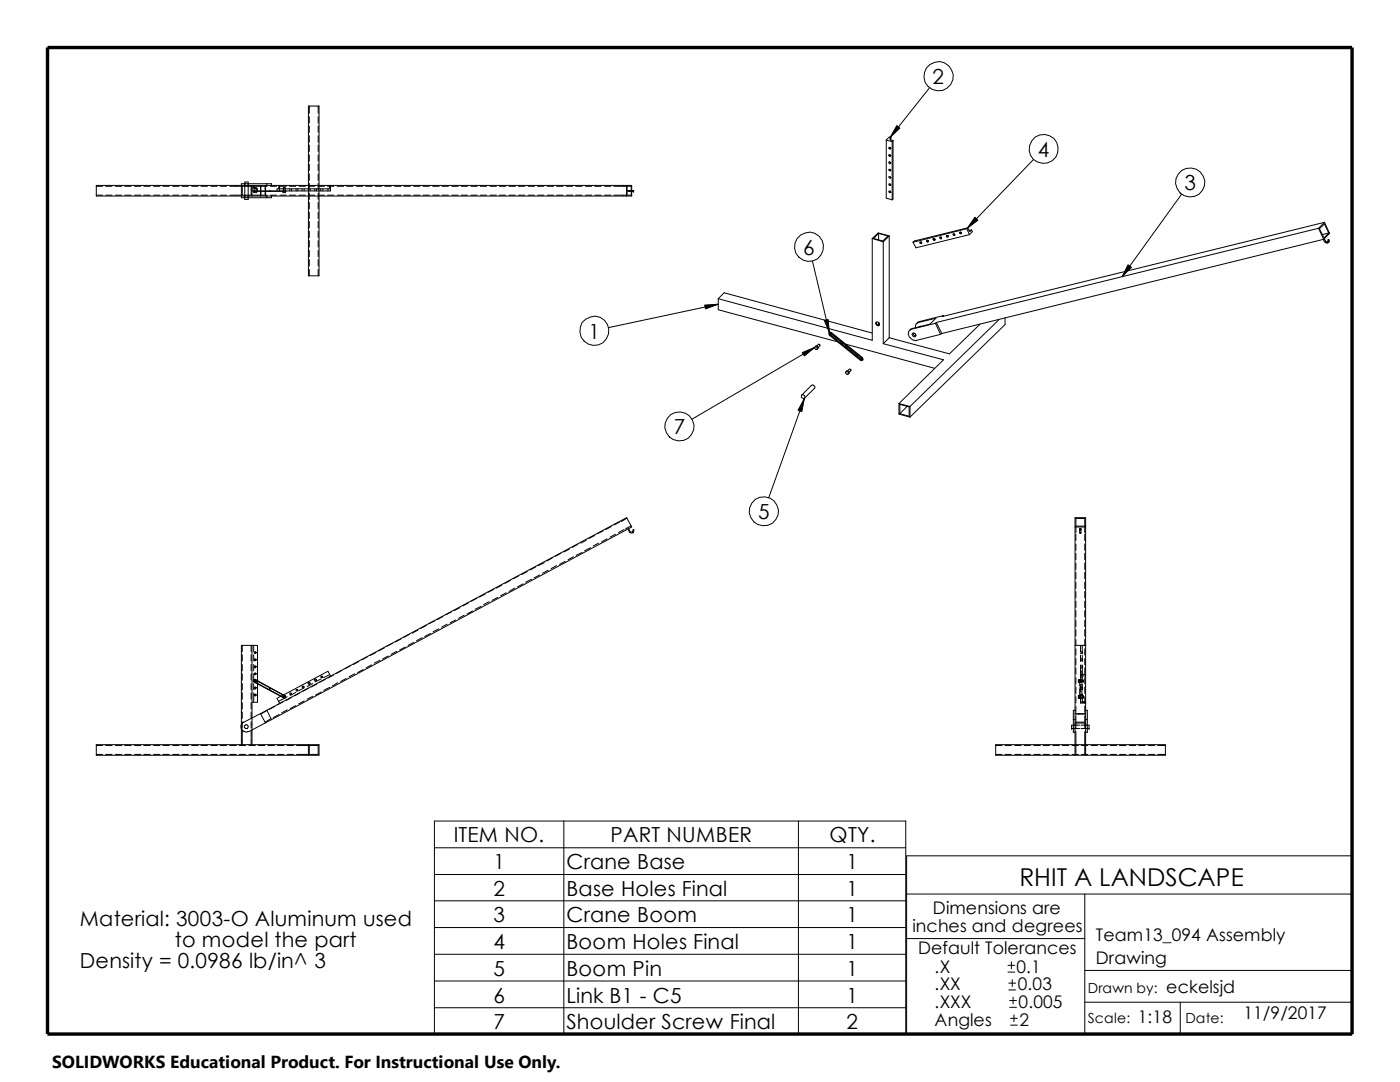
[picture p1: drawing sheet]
<svg xmlns="http://www.w3.org/2000/svg" width="279mm" height="216mm" viewBox="0 0 279 216" stroke-linecap="round" stroke-linejoin="round" font-family="sans-serif">
<g fill="none" stroke="#000" stroke-width=".2">
<path d="M185.5 17.5l-7.9 9.9M19.2 37.2h1.3M19.2 38.9h1.3M19.2 37h106.9v2.1h-106.9zM21.1 37.2h1.3M21.1 38.9h1.3M23 37.2h1.3M23 38.9h1.3M24.9 37.2h1.3M24.9 38.9h1.3M26.8 37.2h1.3M26.8 38.9h1.3"/>
<path d="M28.7 37.2h1.3M28.7 38.9h1.3M30.6 37.2h1.3M30.6 38.9h1.3M32.5 37.2h1.3M32.5 38.9h1.3M34.5 37.2h1.2M34.5 38.9h1.2M36.3 37.2h1.3M36.3 38.9h1.3M38.3 37.2h1.2M38.3 38.9h1.2"/>
<path d="M40.1 37.2h1.3M40.1 38.9h1.3M42.1 37.2h1.2M42.1 38.9h1.2M43.9 37.2h1.3M43.9 38.9h1.3M45.9 37.2h7.4M45.9 38.9h7.4M48.3 37.2v1.7M48.9 36.3h.6v3.5h-.6zM50.1 37.2v1.7M50.3 37v2.1"/>
<path d="M50.6 37v.5l.8 .2v.4M50.6 38.1v.3h.6v-.2M50.7 38.2v-.8h.4v.8M50.7 37.7h.1M52 37v2.1M52.1 37.2v1.7M52.9 37.2v1.7M53 37v2.1M53.3 36.7v.3M53.3 39.1v.4M53.7 38.1v.1M53.8 38.1v.1"/>
<path d="M53.9 37.2h1.3M53.9 38.9h1.3M54 38.1v.1M54.2 37v-.3h-6v2.8h6v-.4M55.6 37v.7M55.8 37v1.1M55.9 37.2h1.2M55.9 38.9h1.2M56.5 38.2v.2h.5v-.2M56.6 38.2v-.8h.3v.8M57.1 38.1l-6.5 .1M57.7 37.2h1.3"/>
<path d="M57.7 38.9h1.3M57.8 37.7v.4M58.2 37.7v.4M59.1 37.7v.4M59.4 37.7v.4M59.7 37.2h1.3M59.7 38.9h1.3M60.3 37.7v.4M60.7 37.7v.4M61.6 37v-15.8h2.1v33.8h-2.1v-15.9M61.7 21.2v1.4M61.7 23.3v1.3"/>
<path d="M61.7 25.1v1.3M61.7 27.1v1.3M61.7 29v1.2M61.7 30.9v1.3M61.7 32.8v1.2M61.7 34.7v1.3M61.7 36.6v1.2M61.7 38.5v1.3M61.9 37.7v.4M62.8 37.2h-1.2v1.7h1.2M62.8 37.7v.4M63.2 37.7v.4"/>
<path d="M63.5 37.2h1.3M63.5 38.9h1.3M63.5 21.2v1.4M63.5 23.3v1.3M63.5 25.1v1.3M63.5 27.1v1.3M63.5 29v1.2M63.5 30.9v1.3M63.5 32.8v1.2M63.5 34.7v1.3M63.5 36.6v1.2M63.5 38.5v1.3"/>
<path d="M64 37.7v.4M64.4 37.7v.4M65.4 37.2h1.2M65.4 38.9h1.2M65.4 37.7v.4M65.8 37v.7h-10.5v.4M66 37v1.1h-15.7M67.3 37.2h1.3M67.3 38.9h1.3M69.2 37.2h1.2M69.2 38.9h1.2M71.1 37.2h1.3"/>
<path d="M71.1 38.9h1.3M73 37.2h1.3M73 38.9h1.3M74.9 37.2h1.3M74.9 38.9h1.3M76.8 37.2h1.3M76.8 38.9h1.3M78.7 37.2h1.3M78.7 38.9h1.3M80.6 37.2h1.3M80.6 38.9h1.3M82.5 37.2h1.3"/>
<path d="M82.5 38.9h1.3M84.4 37.2h1.3M84.4 38.9h1.3M86.4 37.2h1.2M86.4 38.9h1.2M88.2 37.2h1.3M88.2 38.9h1.3M90.2 37.2h1.2M90.2 38.9h1.2M92 37.2h1.3M92 38.9h1.3M94 37.2h1.2"/>
<path d="M94 38.9h1.2M95.8 37.2h1.3M95.8 38.9h1.3M97.8 37.2h1.3M97.8 38.9h1.3M99.7 37.2h1.2M99.7 38.9h1.2M101.6 37.2h1.3M101.6 38.9h1.3M103.5 37.2h1.2M103.5 38.9h1.2M105.4 37.2h1.3"/>
<path d="M105.4 38.9h1.3M107.3 37.2h1.2M107.3 38.9h1.2M109.2 37.2h1.3M109.2 38.9h1.3M111.1 37.2h1.3M111.1 38.9h1.3M113 37.2h1.3M113 38.9h1.3M114.9 37.2h1.3M114.9 38.9h1.3M116.8 37.2h1.3"/>
<path d="M116.8 38.9h1.3M118.7 37.2h1.3M118.7 38.9h1.3M120.6 37.2h1.3M120.6 38.9h1.3M122.5 37.2h1.3M122.5 38.9h1.3M123.9 37.2h2.1v1.7h-2.1M125.1 37v2.1M125.1 37.2v1.7M125.4 38.2h1M125.5 38l-.1 .2"/>
<path d="M126.3 38l.2 .1-.2 .1zM126.3 38l.1 .2M126.4 38v.2M126.4 38h.1M126.4 38.2h.1M126.4 38h-1.1l.1 .2M176.9 27.9v11.6l1.2 .4M176.9 27.9l1.2 .4M177.4 29.5a.22 .22 0 0 1 .2 0 .22 .22 0 0 1 .1 .2h-.2zM177.4 38.2l.2-.1 .2 .3h-.3zM177.4 36.7h.2l.2 .2-.3 .1zM177.4 35.3l.2-.1 .2 .3-.3 .1z"/>
<path d="M177.4 33.8l.4 .2-.1 .1h-.2zM177.4 32.3a.21 .21 0 0 1 .3 .1 .21 .21 0 0 1-.1 .3l-.2-.2zM177.4 30.9l.2-.1 .2 .3-.2 .1-.2-.1zM177.8 27.4l-.2 .3 .2 .2M177.8 27.4l-.3-.1-.6 .6M177.8 27.9l.4 .1M177.8 27.4v.5M178.1 28.3v11.6M178.2 28l-.1 .3M178.2 28v11.7l-.1 .2M179 25.1l.6 .5-2 1.8zM206.2 31.8l-13.2 13.8"/>
<path d="M235.8 38.8l-11.9 16.4M61.7 40.4v1.3M61.7 42.3v1.3M61.7 44.2v1.3M61.7 46.1v1.3M61.7 48v1.3M61.7 50v1.2M61.7 51.8v1.3M61.7 53.8v1.2M63.5 40.4v1.3M63.5 42.3v1.3M63.5 44.2v1.3"/>
<path d="M63.5 46.1v1.3M63.5 48v1.3M63.5 50v1.2M63.5 51.8v1.3M63.5 53.8v1.2M143.3 59.6v2.2l24 6.4M143.3 59.6l1.2-1.2 29.6 8.1M162.1 52.1l3.4 14.3M174.1 47.6v20.3l-30.8-8.3M174.1 47.6l2.2 .7M175.3 46.6l1.9 .5-1 1-1.9-.5zM175.3 46.6v1.2"/>
<path d="M176.3 48.3v20.3M177.5 47.1l-1.2 1.2M177.5 47.1v20.3M177.5 47.1l-2.2-.6-1.2 1.1M183.6 48.3h.2l.2 .2-.3 .1zM183.8 48.3l.1 .1M183.8 48.3h.1M184.9 48l.1-.1a.24 .24 0 0 1 .2 .2 .24 .24 0 0 1 0 .2l-.3-.1zM185.1 47.9l.2 .2M185.2 48h.1M186.2 47.7l.2-.1 .2 .2a.22 .22 0 0 1-.2 .2 .22 .22 0 0 1-.2-.2zM186.4 47.6l.2 .2"/>
<path d="M186.4 47.7h.1M187.5 47.3h.4v.4l-.4-.2zM187.8 47.3l.1 .1M187.9 47.3l-.1 .1M188.9 47h.2l.1 .2-.2 .1zM189.1 47l.1 .2M189.1 47.1h.1M190.2 46.7h.2l.2 .2-.3 .1zM190.4 46.7l.1 .1M190.4 46.7h.1M191.5 46.3h.3l.1 .4-.4-.1zM191.7 46.3l.2 .2"/>
<path d="M191.8 46.4h.1M193 45.6l.5 1.2M193 45.6l-10.8 2.7M193.1 45.5l-.1 .1M193.1 45.5l.4 .7 .4-.3M193.1 45.5l-10.6 2.6-.3 .2M193.5 46.8l-10.7 2.6-.6-1.1M193.9 45.9l.2 .3-.6 .6M193.9 45.9l-.5 .1M194.6 43.3l.6 .6-2.2 1.7zM225.1 52.8l.7 .5-1.9 1.9zM263.1 45.6l-76.2 18.7"/>
<path d="M263.1 45.6l1.1 2.2M263.3 45.6l1-.9 .9 1.8-1 1zM264.2 47.8a.72 .72 0 0 0 .7 .7l.4-.2-.1-.5M264.2 47.8l-76.2 18.7M264.3 47.7l.4 .6 .4-.1-.1-.3M264.3 44.4l-76.3 18.8 .2-.2M264.3 44.4l-1.2 1.2M264.3 44.4l1 2.2-1.1 1.2M265 47.9l.2-.1zM265.1 47.8l.1 .5a.43 .43 0 0 1-.5 .1 .43 .43 0 0 1-.3-.3M265.2 46.5l-1.3 .3M140.6 60.9l2.7-.2-2.5 .9z"/>
<path d="M143.3 60.7l-21.8 4.7M159.9 78.9l.4-.2 .3 .3v.3a.38 .38 0 0 1-.4 .2 .38 .38 0 0 1-.3-.3zM160 78.8l2.1-1.9a.42 .42 0 0 1 .4 .1 .42 .42 0 0 1 .1 .5l-2 1.9M160.1 70.4l2.5-1.1-2.1 1.7zM160.5 79.5l-.5 2.6-.7-.2zM160.5 79.5l-7.1 19.8M162.6 69.3l.1-.1 .4 .1 .1 .4a.38 .38 0 0 1-.4 0 .38 .38 0 0 1-.2-.4zM162.6 69.3l-24.5 14.4M162.6 69.3l.2-.2a.34 .34 0 0 1 .4 .4l-.1 .2M163 69l.5-.3 .2 .3-.4 .3M164.5 63.9l.8-.1 .2 2.6zM165.4 66.5h.5l6.1 5a.28 .28 0 0 1 .1 .4 .28 .28 0 0 1-.4 0l-6.2-5z"/>
<path d="M165.5 66.4h.4l6.2 5v.5M165.5 66.5h.2l3.1 2.5-.1 .3-3.2-2.5zM165.5 66.4l-.1 .1M165.6 66.5v.2l3.1 2.5M167.7 68.4l.5 .2M168.7 68.7l17.8 4.8M168.8 74.2h.4a.26 .26 0 0 1 .1 .3 .26 .26 0 0 1-.4 .1l-.2-.2zM168.8 74.2l.2-.2 .4 .1 .1 .3-.3 .3M168.8 69.3l3.2 2.5M168.9 69.1l3.1 2.4v.3h-.2l-3.1-2.5zM169 69.1l-.3 .2M169.2 74l.3-.3h.3v.3l-.3 .3"/>
<path d="M174.8 64.3h.4a.38 .38 0 0 1 .3 .4 .38 .38 0 0 1-.4 .3 .38 .38 0 0 1-.3-.4zM174.9 64.3l.1 .4 .2 .2h.3M175.3 64.3v.6M176.3 68.6l12 3.2-8.9 8.7M177.5 67.4l-1.2 1.2M182 66.6a.45 .45 0 0 1 .5-.1 .45 .45 0 0 1 .3 .5 .34 .34 0 0 1-.4 .2 .34 .34 0 0 1-.3-.3zM182.3 66.5h-.1l.3 .5h.3M182.7 65.4l.1-.7 .5-.4 3.5-.8-1.2 1.2-3.5 .8-.4 .2-.2 .3M183.6 65.1v.1M183.8 65.1l-.3 .1M186.7 64.5l-4.8 1.2a1.01 1.01 0 0 0-.2 1.7l.1 .2a1.24 1.24 0 0 0 1.2 .3l4.7-1.2M186.7 64.5l1 2.2"/>
<path d="M186.9 64.3l-.2 .2M186.9 64.3l1.1 2.2M188 66.5l-.3 .2M188.2 63l-4.7 1.2-.6 .4M188.2 63l.1 .2M195.6 64.7l-6.1 5.9-12-3.2M199.4 63.8l-17.8 17.3M200.6 63.4v1.4l-19 18.4M179.4 80.5l2.2 .6M179.4 80.5v2.1l2.2 .6M179.6 80.7l1.8 .5v1.9l-1.8-.6zM181 81.1l-1.4 1.4"/>
<path d="M181.6 81.1v2.1M95.2 119.4l-1.1 .6M96.9 118.5l-1.2 .6M98.6 117.6l-1.2 .6M99.3 119.2l-1.1 .6M100.2 116.8l-1.1 .5M101 118.3l-1.1 .6M101.9 115.8l-1.1 .6M102.7 117.3l-1.1 .7M103.5 114.9l-1.1 .6M104.4 116.5l-1.1 .6M105.2 114l-1.1 .6"/>
<path d="M106.1 115.6l-1.2 .6M106.9 113.1l-1.1 .6M107.7 114.7l-1.1 .6M108.6 112.3l-1.2 .6M109.4 113.8l-1.1 .6M110.2 111.3l-1.1 .6M111.1 112.9l-1.1 .6M111.9 110.4l-1.1 .6M112.8 112l-1.1 .6M113.6 109.6l-1.1 .6M114.5 111.1l-1.1 .6M115.3 108.6l-1.1 .6"/>
<path d="M116.2 110.2l-1.2 .6M117 107.8l-1.1 .6M117.9 109.3l-1.2 .6M118.7 106.8l-1.2 .6M119.5 108.4l-1.1 .6M120.4 105.9l-1.2 .6M121.2 107.5l-1.1 .6M122 105.1l-1.1 .6M122.9 106.6l-1.1 .6M123.7 104.1l-1.1 .6M124.5 105.7l-1.1 .6M125.1 103.4l-1.1 .7"/>
<path d="M125.3 105.6l.5 .7h.5l.2-.2v-.4h-.2l-.1 .5-.4-.1M125.5 105.5l.2 .6M126 104.9l-1.2 .7M214.5 105.2h2.2M214.7 106.3v-2.8h1.8v2.8M214.7 106.6v1.3M214.7 108.5v1.3M214.7 110.4v1.3M214.7 112.4v1.2M214.7 114.2v1.3M214.7 116.2v1.2M214.7 118v1.3"/>
<path d="M214.7 120v1.2M214.7 105h1.8M215.5 106.3h.2M215.5 105.7v.6M215.5 105.7h.2M215.5 105.7v-.2h.2v.2M215.6 105.5h.1M215.7 105.7v.6M216.5 106.6v1.3M216.5 108.5v1.3M216.5 110.4v1.3M216.5 112.4v1.2"/>
<path d="M216.5 114.2v1.3M216.5 116.2v1.2M216.5 118v1.3M216.5 120v1.2M48.3 128.8v1.2M48.3 130.6v1.3M48.3 132.6v1.3M48.3 134.5v1.2M48.3 136.4v1.3M48.3 138.3v1.2M50.1 128.8v1.2M50.1 130.6v1.3"/>
<path d="M50.1 132.6v1.3M50.1 134.5v1.2M50.1 136.4v1.3M50.1 138.3v1.2M50.3 128.8v19.8h13.4v2.1h-44.5v-2.1h29v-19.8h3.2v11.3h-1.1M50.6 128.8v1.2M50.6 130.6v1.3M50.6 132.6v1.3M50.6 134.5v1.2M50.6 136.4v1.3M50.6 138.3v1.8M50.7 135.6h.4a.24 .24 0 0 1 .1 .3 .24 .24 0 0 1-.3 .2 .24 .24 0 0 1-.2-.3z"/>
<path d="M50.7 136.1l-.2-.4 .5-.1 5.9 3.3M50.7 135.8l.1 .2M50.7 135.9l.1 .1M50.8 136h.1M50.8 130h.3v.4h-.3zM50.8 138.5h.3v.4h-.3zM50.8 134.3h.3v.3h-.3zM50.8 131.5h.3v.3h-.3zM50.8 136.1l5.8 3.2a.34 .34 0 0 0 .3-.5M50.8 135.7l-.1 .1M50.8 135.7l.3 .1M51 135.7l.1 .1"/>
<path d="M51.1 135.8l-.2 .3M51.1 135.8l2.7 1.4-.1 .4-2.9-1.6M56.6 138.9l.2-.1 .2 .1v.4h-.2a.26 .26 0 0 1-.3-.1 .26 .26 0 0 1 .1-.3zM56.7 139.2h.1M56.7 139.2l-2.9-1.5 .2-.4 2.9 1.6-.1 .3M56.7 138.9l-.1 .1 .1 .3M56.8 139.2l-.1 .1M57.3 139l-1.8 1M57.8 138.3h.3l.1 .2-.3 .1zM58.2 139.2l-1.1 .6M59 138.2l-1.1 .6M59.1 137.6h.3v.2l-.2 .1z"/>
<path d="M59.9 138.3l-1.1 .6M60.4 136.9h.2v.3l-.3-.1zM60.7 137.2l-1.1 .6M60.7 139.9l-1.1 .6M61.5 136.3l.1-.1a.21 .21 0 0 1 .2 .1 .21 .21 0 0 1 0 .3h-.2zM61.6 137.3l-1.1 .6M62.4 136.4l-1.1 .6M62.4 138.9l-1.1 .6M62.7 135.6h.1a.21 .21 0 0 1 .3 0 .21 .21 0 0 1 0 .3h-.2zM63.2 136.5l-1.1 .6M64.1 135.5l-1.2 .6M64.1 138.1l-1.1 .6"/>
<path d="M64.2 134.9l.2 .1-.1 .2-.3-.1zM64.9 135.6l-1.1 .5M65.8 134.6l-1.2 .6M65.8 137.2l-1.2 .6M66 134.9l-.6-1-9.4 5-.7 .5 .5 .9M66.5 134.7l-1.1 .6M67.4 136.2l-1.1 .7M68.2 133.8l-1.1 .6M69.1 135.4l-1.1 .6M69.9 132.8l-1.1 .6M70.8 134.5l-1.1 .5M71.6 132l-1.1 .6"/>
<path d="M72.5 133.6l-1.1 .6M73.3 131.1l-1.1 .6M74.2 132.7l-1.1 .6M75 130.2l-1.2 .6M75.9 131.7l-1.2 .6M76.7 129.3l-1.2 .6M77.5 130.9l-1.1 .6M78.3 128.4l-1.1 .5M79.2 130l-1.1 .6M80 127.5l-1.1 .6M80.9 129.1l-1.1 .6M81.7 126.6l-1.1 .6"/>
<path d="M82.5 128.2l-1.1 .6M83.4 125.7l-1.1 .6M84.2 127.3l-1.1 .5M85.1 124.8l-1.1 .6M85.9 126.4l-1.1 .6M86.8 123.9l-1.2 .6M87.5 125.5l-1.1 .6M88.4 123l-1.1 .6M89.2 124.5l-1.1 .6M90.1 122.1l-1.1 .6M90.9 123.7l-1.1 .6M91.8 121.2l-1.1 .6"/>
<path d="M92.6 122.8l-1.1 .6M93.5 120.3l-1.1 .6M94.3 121.9l-1.1 .6M96 121l-1.2 .6M97.6 120.1l-1.1 .5M214.5 128.8h2.2M214.7 121.8v1.3M214.7 123.8v1.3M214.7 125.6v1.3M214.7 127.6v1.3M214.7 129.5v1.2M214.7 131.4v1.3"/>
<path d="M214.7 133.3v1.2M214.7 135.2v1.3M214.7 137.1v1.2M214.7 139v1.3M215.5 135.6h.1M215.5 138.8h-.3v.6h.8M215.5 135.7h.7v.4h-.7M215.5 138.9h.7v.4h-.7M215.5 135.6v1.3M215.5 137.7h.1M215.5 137.3h.1M215.5 137.2h.5"/>
<path d="M215.6 135.6h-.4v.5h.3M215.6 128.8v1.3M215.6 130.7v1.3M215.6 132.7v3.4M215.6 136.7v1.3M215.6 138.7v1.6h1.1M215.6 133.9h.4M215.6 134.6h1.1M215.6 134.9h1.1M215.6 138.6h.4v.2M215.6 135.2h.4M215.6 135.6h.4"/>
<path d="M215.6 136.6h.4M215.6 136.2h.4M215.6 136.9h.4M215.6 137.9h.4M215.6 138.3h.4M215.6 131.8h.4M215.6 131.5h.4M215.6 134.3h.4M215.6 138.5h.4M215.6 137.5h.4M215.6 137.1h.4M215.6 133.3h.4"/>
<path d="M215.6 132.8h.4M215.6 130h.4M216 128.8l.1 1.5-.5 .1M216 130.7v1.3M216 132.7v3.2h-.4M216 135.8v.3M216 136.5v1.3M216 138.4v1.7M216 131.6v.1M216 132.9v.3M216 134.4v.1M216 137.2v.2"/>
<path d="M216 137.6h-.5v1.8M216.5 121.8v1.3M216.5 123.8v1.3M216.5 125.6v1.3M216.5 127.6v1.3M216.5 129.5v1.2M216.5 131.4v1.3M216.5 133.3v1.2M216.5 135.2v1.3M216.5 137.1v1.2M216.5 139v1.3M19.2 150.5h1.3"/>
<path d="M19.2 148.8h1.3M21.1 150.5h1.3M21.1 148.8h1.3M23 150.5h1.3M23 148.8h1.3M24.9 150.5h1.3M24.9 148.8h1.3M26.8 150.5h1.3M26.8 148.8h1.3M28.7 150.5h1.3M28.7 148.8h1.3M30.6 150.5h1.3"/>
<path d="M30.6 148.8h1.3M32.5 150.5h1.3M32.5 148.8h1.3M34.5 150.5h1.2M34.5 148.8h1.2M36.3 150.5h1.3M36.3 148.8h1.3M38.3 150.5h1.2M38.3 148.8h1.2M40.1 150.5h1.3M40.1 148.8h1.3M42.1 150.5h1.2"/>
<path d="M42.1 148.8h1.2M43.9 150.5h1.3M43.9 148.8h1.3M45.9 150.5h1.3M45.9 148.8h1.3M47.8 150.5h1.2M47.8 148.8h1.2M48.3 147.3v1.3h1.8v-1.3M48.3 140.2v1.3M48.3 142.1v1.2M48.3 144v1.3M48.3 145.9v1.3"/>
<path d="M48.9 144.7a.43 .43 0 0 1 .4 0 .43 .43 0 0 1 .2 .4l-.1 .3-.5-.1zM49.7 150.5h1.3M49.7 148.8h1.3M50.1 140.2v1.3M50.1 142.1v1.2M50.1 144v1.3M50.1 145.9v1.3M51.6 150.5h1.2M51.6 148.8h1.2M52 142.4l1 1.9M53.2 141.8l-1.1 .7M53.3 141.7l-4.8 2.4-.2 .3-.2 .3v.6l.2 .3 .6 .4h.7"/>
<path d="M53.3 141.7l.9 1.9M53.3 141.7l71.8-38.4 1 1.9-71.9 38.4M53.5 150.5h1.3M53.5 148.8h1.3M54 143.4l-1.1 .7M54.2 143.6l-4.5 2.4M54.9 141l-1.2 .6M55.4 150.5h1.2M55.4 148.8h1.2M55.7 142.6l-1.2 .6M56.5 140l-1.1 .6M57.3 150.5h1.3"/>
<path d="M57.3 148.8h1.3M57.3 141.6l-1.1 .6M59 140.8l-1.1 .6M59.2 150.5h2.4M59.2 148.8h2.4M61.6 148.6v2.1M61.7 148.8h1.8v1.7h-1.8zM198.7 150.5h1.3M198.7 148.8h1.3M198.7 148.6h33.9v2.1h-33.9zM200.6 150.5h1.2M200.6 148.8h1.2"/>
<path d="M202.5 150.5h1.3M202.5 148.8h1.3M204.4 150.5h1.3M204.4 148.8h1.3M206.3 150.5h1.3M206.3 148.8h1.3M208.2 150.5h1.3M208.2 148.8h1.3M210.1 150.5h1.3M210.1 148.8h1.3M212 150.5h1.3M212 148.8h1.3"/>
<path d="M213.9 145.4h.1M213.9 145.4h1.6M214 150.5h1.2M214 148.8h1.2M214.2 143.6h.3M214.5 141.7h-.3v4.4h.3M214.5 142.4h2.2M214.5 150.7v-47.4h2.2v47.4M214.5 144.3h2.2M214.7 140.9v1.3M214.7 142.8v2.6M214.7 146v1.2"/>
<path d="M214.7 147.3v1.3M214.7 148.8v1.7M214.7 142.5h1.8M214.7 144.1h1.8M215.5 144.7h-1.6v.7M215.6 140.1h1.1M215.7 144.7h1.6v.7M215.7 145.4h1.6M215.8 150.5h1.3M215.8 148.8h1.3M216 140h.7M216.5 140.9v1.3"/>
<path d="M216.5 142.8v2.6M216.5 146v1.2M216.5 147.3v1.3M216.5 148.8v1.7M216.7 141.7h.3v4.4h-.3M216.7 143.6h.3M217.3 145.4h.1M217.8 150.5h1.2M217.8 148.8h1.2M219.6 150.5h1.3M219.6 148.8h1.3M221.6 150.5h1.2"/>
<path d="M221.6 148.8h1.2M223.4 150.5h1.3M223.4 148.8h1.3M225.4 150.5h1.3M225.4 148.8h1.3M227.2 150.5h1.3M227.2 148.8h1.3M229.2 150.5h1.3M229.2 148.8h1.3M231.1 150.5h1.5M231.1 148.8h1.5M86.7 163.8h94.1v42.6h-94.1z"/>
<path d="M86.7 174.5h94.1M86.7 179.7h94.1M86.7 169.2h94.1M112.5 163.8v42.6M159.3 163.8v42.6M180.9 170.8h88.9v35.5h-88.9zM180.9 178.4h88.9M216.5 178.4v27.9M86.7 185.1h94.1M86.7 190.4h94.1M86.7 195.7h94.1M180.9 187.3h35.6"/>
<path d="M201.2 194h1.3M201.2 192.6h1.3M201.3 197.5h1.4M201.3 196.2h1.4M201.5 199.6h1.4M201.8 191.9v1.4M202 195.5v1.3M202.2 199v1.3M216.5 193.6h53.3M216.5 200h53.3M235.5 200v6.3M86.7 201.1h94.1"/>
<path d="M201.5 201h1.4M201.7 204.6h1.3M201.7 203.2h1.3M202.4 202.5v1.4"/>
<circle cx="187.3" cy="15.2" r="2.91"/>
<circle cx="208.3" cy="29.7" r="2.91"/>
<circle cx="237.5" cy="36.4" r="2.91"/>
<circle cx="161.5" cy="49.3" r="2.88"/>
<circle cx="118.6" cy="66" r="2.88"/>
<circle cx="135.6" cy="85.1" r="2.91"/>
<circle cx="152.5" cy="102" r="2.92"/>
<circle cx="50.9" cy="137.3" r=".2"/>
<circle cx="50.9" cy="133" r=".2"/>
</g>
<path d="M9.5 9.5h260.3v196.8h-260.3z" fill="none" stroke="#000" stroke-width=".68" stroke-linecap="butt"/>
<path d="M179 25.1l.6 .5-2 1.8zM194.6 43.3l.6 .6-2.2 1.7zM225.1 52.8l.7 .5-1.9 1.9zM140.6 60.9l2.7-.2-2.5 .9zM160.5 79.5l-.5 2.6-.7-.2zM160.1 70.4l2.5-1.1-2.1 1.7zM164.5 63.9l.8-.1 .2 2.6z" fill="#000"/>
<path d="M10.4 209.5h101.6v6.4h-101.6z" fill="#fff"/>
<text font-size="4.9" x="203.5" y="176.7">RHIT A LANDSCAPE</text>
<g font-size="4.1">
<text x="186.1" y="16.8">2</text>
<text x="207.1" y="31.3">4</text>
<text x="236.4" y="37.9">3</text>
<text x="160.3" y="50.8">6</text>
<text x="117.4" y="67.6">1</text>
<text x="134.5" y="86.6">7</text>
<text x="151.3" y="103.6">5</text>
<text x="90.6" y="168.1">ITEM NO.</text>
<text x="98.5" y="173.4">1</text>
<text x="113" y="173.4">Crane Base</text>
<text x="121.8" y="168.1">PART NUMBER</text>
<text x="165.5" y="168.1">QTY.</text>
<text x="168.9" y="173.4">1</text>
<text x="98.5" y="178.7">2</text>
<text x="113" y="178.7">Base Holes Final</text>
<text x="168.9" y="178.7">1</text>
<text x="15.9" y="184.8">Material: 3003-O Aluminum used</text>
<text x="98.5" y="184.1">3</text>
<text x="113" y="184.1">Crane Boom</text>
<text x="168.9" y="184.1">1</text>
<text x="34.9" y="189">to model the part</text>
<text x="98.5" y="189.4">4</text>
<text x="113" y="189.4">Boom Holes Final</text>
<text x="168.9" y="189.4">1</text>
<text x="15.9" y="193.2">Density = 0.0986 lb/in^ 3</text>
<text x="98.5" y="194.7">5</text>
<text x="113" y="194.7">Boom Pin</text>
<text x="168.9" y="194.7">1</text>
<text x="98.5" y="200.1">6</text>
<text x="113" y="200.1">Link B1 - C5</text>
<text x="168.9" y="200.1">1</text>
<text x="98.5" y="205.3">7</text>
<text x="113" y="205.3">Shoulder Screw Final</text>
<text x="168.9" y="205.3">2</text>
</g>
<g font-size="3.5">
<text x="182.1" y="185.9">inches and degrees</text>
<text x="186.2" y="182.4">Dimensions are</text>
<text x="183.2" y="190.4">Default Tolerances</text>
<text x="218.7" y="187.8">Team13_094 Assembly</text>
<text x="186.5" y="194.1">.X</text>
<text x="186.5" y="197.5">.XX</text>
<text x="202.9" y="194.1">0.1</text>
<text x="203.1" y="197.5">0.03</text>
<text x="218.7" y="192.4">Drawing</text>
<text x="186.5" y="201.1">.XXX</text>
<text x="203.3" y="201.1">0.005</text>
<text x="232.7" y="198.1">eckelsjd</text>
<text x="248.2" y="203.4">11/9/2017</text>
<text x="186.5" y="204.6">Angles</text>
<text x="203.5" y="204.6">2</text>
<text x="227.1" y="204.1">1:18</text>
<text x="10.4" y="213.2">SOLIDWORKS Educational Product. For Instructional Use Only.</text>
</g>
<g font-size="2.8">
<text x="217.1" y="198.1">Drawn by:</text>
<text x="217.1" y="204.1">Scale:</text>
<text x="236.6" y="204.1">Date:</text>
</g>
</svg>
